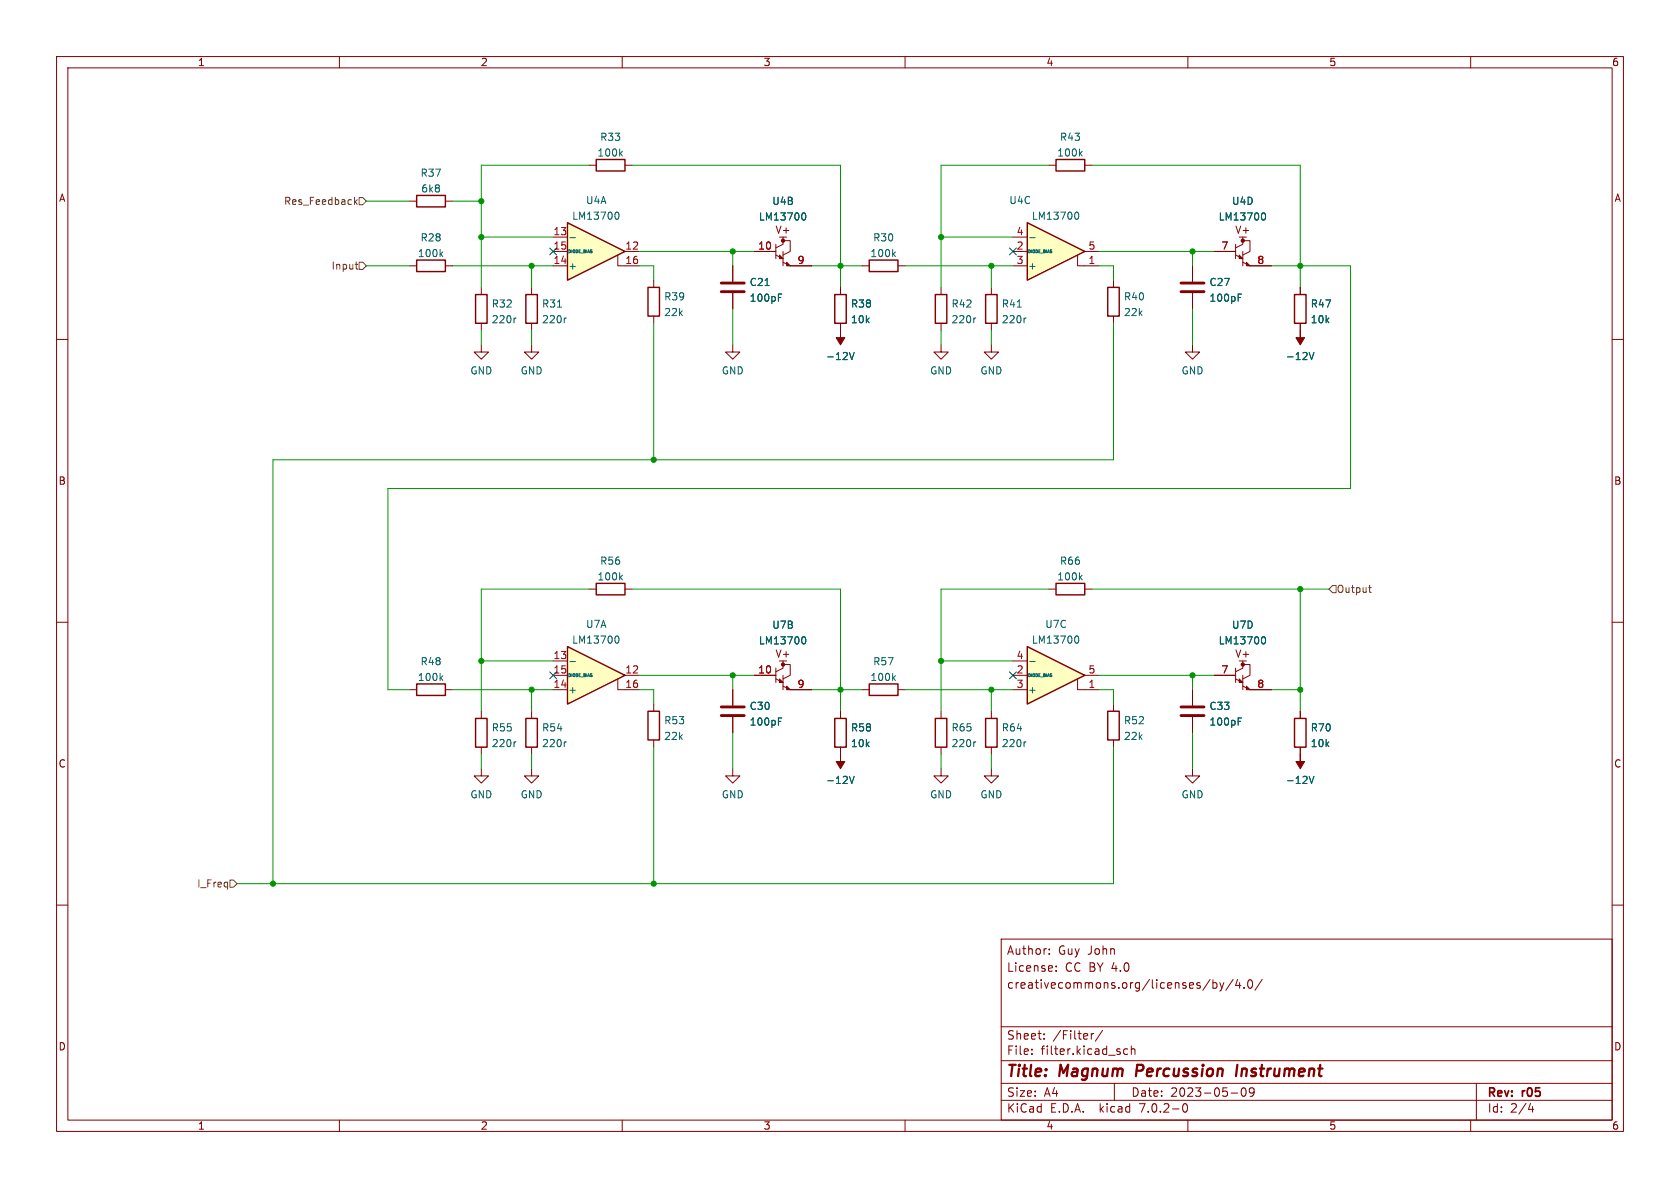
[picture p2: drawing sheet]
<svg xmlns="http://www.w3.org/2000/svg" width="297mm" height="210mm" viewBox="0 0 297 210" stroke-linecap="round" stroke-linejoin="round" font-family="sans-serif">
<g fill="none" stroke="#840000" stroke-width=".18">
<path d="M10 10h277v190h-277zM12 12h273v186h-273zM60 10v2M110 10v2M160 10v2M210 10v2M260 10v2M10 60h2M85.1 50.8v1.3M85.1 57.2v1.2M94 50.8v1.3M94 57.2v1.2"/>
<path d="M285 60h2M85.1 61v1.2h1.3l-1.3 1.3-1.3-1.3h1.3M94 61v1.2h1.2l-1.2 1.3-1.3-1.3h1.3M10 110h2M285 110h2M72.4 121.9h1.3M78.7 121.9h1.3M85.1 135.9v1.3h1.3l-1.3 1.2-1.3-1.2h1.3M85.1 125.7v1.3M85.1 132.1v1.3M94 135.9v1.3h1.2l-1.2 1.2-1.3-1.2h1.3M94 125.7v1.3"/>
<path d="M94 132.1v1.3M10 160h2M285 160h2M177 166h108v32h-108zM185.5 168.6v.1M185.5 167.8v.1M186.7 171.6v.1M186.7 170.8v.1M213.9 173.1l-1.3 2M214.4 173.2v1.5M214.4 173.8l.5-.1 .2 .3v.4l-.1 .2h-.6M215.6 173.7l.4 1"/>
<path d="M216 174.7l-.1 .4-.3 .1M216.4 173.7l-.4 1M218 173.1l-1.3 2M218.8 173.1l-.4 1.1h1M219.1 173.7v1M219.9 174.6v.1M220.7 173.3l.2-.1a.81 .81 0 0 1 .6 .6 .81 .81 0 0 1-.3 .8l-.1 .1a.81 .81 0 0 1-.4-1.4zM223.1 173.1l-1.2 2M60 198v2M110 198v2M160 198v2M177 194.5h108"/>
<path d="M177 191.5h108M177 187.5h108M177 181.5h108M182.4 186.3v.1M182.4 185.5v.1M184.6 183.6v.1M184.6 182.8v.1M192.9 182.7v1M193.4 182.7l-.3 .1-.2 .2M194.9 182.1l-1.3 2M197 191.5v3M199.4 185.5l-.5-.1-.3 .3v.4l.2 .2h.6"/>
<path d="M200 185.5l.2-.1 .4 .1v.9M200 184.9v1.5M209.2 195.2l.2-.1a.81 .81 0 0 1 .6 .6 .81 .81 0 0 1-.3 .8l-.1 .1a.81 .81 0 0 1-.4-1.4zM210 198v2M217.6 193.2h1.2M219.6 192.4l.2-.1a.81 .81 0 0 1 .6 .6 .81 .81 0 0 1-.3 .8l-.2 .1a.81 .81 0 0 1-.6-.6 .81 .81 0 0 1 .3-.8zM221.7 192.9l-.3 .3h-.4l-.1-.3 .1-.5 .4-.1 .2 .1a.99 .99 0 0 1-.3 1.4h-.3M260 198v2M261 191.5v6.5M270.2 196.1h.9M270.9 195.6v1"/>
</g>
<path d="M218.8 188.2l-.3 2" fill="none" stroke="#840000" stroke-width=".4"/>
<path d="M84.1 52.1h2v5.1h-2zM93 52.1h2v5.1h-2zM73.7 120.9h5v2h-5zM84.1 127h2v5.1h-2zM93 127h2v5.1h-2z" fill="none" stroke="#840000" stroke-width=".25"/>
<path d="M91.2 56.2l-.2 .1M100.1 56.2l-.2 .1M77.9 119.8l.4 .5M78.3 119.5l-.5 .4M91.2 131.1l-.2 .1M100.1 131.1l-.2 .1" fill="none" stroke="#006464" stroke-width=".18"/>
<path d="M100.3 39.4l10.2 5.1-10.2 5z" fill="#ffffc2"/>
<g fill="none" stroke="#840000" stroke-width=".18">
<path d="M72.4 35.6h1.3M78.7 35.6h1.3M104.1 29.2h1.3M110.5 29.2h1.3M185.4 29.2h1.3M191.8 29.2h1.2M72.4 47h1.3M78.7 47h1.3M97.8 44.5h2.5M97.8 41.9h2.5M97.8 47h2.5M109.2 45.1v1.9h3.8"/>
<path d="M110.5 44.5h2.5M115.6 49.5v1.3M115.6 55.9v1.3M129.5 47v2.8M129.5 51.8v2.8M133.3 44.5h3.9M137.2 45.1l1.2 .6M137.2 43.2v2.5M138.4 41.9v1.3l-1.2 .6M138.4 42.5h1.3v2l-1.3 .6M138.4 46.4l1.3 .6h3.8M138.4 44.5v2.5"/>
<path d="M148.6 50.8v1.3M148.6 57.2v1.2M129.5 61v1.2h1.3l-1.3 1.3-1.2-1.3h1.2M104.1 104.1h1.3M110.5 104.1h1.3M185.4 104.1h1.3M191.8 104.1h1.2M115.6 124.5v1.2M115.6 130.8v1.3M129.5 135.9v1.3h1.3l-1.3 1.2-1.2-1.2h1.2M129.5 121.9v2.8M129.5 126.7v2.8"/>
</g>
<path d="M73.7 34.5h5v2.1h-5zM100.3 39.4l10.2 5.1-10.2 5zM105.4 28.2h5.1v2h-5.1zM186.7 28.2h5.1v2h-5.1zM73.7 46h5v2h-5zM114.6 50.8h2v5.1h-2zM147.6 52.1h2v5.1h-2zM105.4 103.1h5.1v2.1h-5.1zM186.7 103.1h5.1v2.1h-5.1zM114.6 125.7h2v5.1h-2z" fill="none" stroke="#840000" stroke-width=".25"/>
<g fill="none" stroke="#006464" stroke-width=".18">
<path d="M109 37.5a.68 .68 0 0 1 .4 .6 .68 .68 0 0 1-.4 .7M109.7 27.1l.3 .5M110 26.7l-.4 .5M142 37.6a.68 .68 0 0 1 .5 .7 .68 .68 0 0 1-.5 .6M191 27.1l.3 .5M191.3 26.7l-.5 .5M77.9 44.9l.4 .5M78.3 44.5l-.5 .5M100.8 42h.9M137.6 52h.6M150.2 62.3l.4 1.3 .4-1.3M109.7 102l.3 .5"/>
<path d="M110 101.7l-.4 .5M191 102l.3 .5M191.3 101.7l-.5 .5M137.6 126.9h.6"/>
</g>
<path d="M127.5 50h4.1M127.5 51.6h4.1M127.5 125h4.1M127.5 126.5h4.1" fill="none" stroke="#840000" stroke-width=".51"/>
<g fill="#840000" stroke="#840000" stroke-width=".18">
<path d="M148.6 58.4v1.3h.8l-.8 1.3-.8-1.3h.8z"/>
<path d="M137.8 45.1l.6 .6h-.6z"/>
<path d="M139.1 46.4l.6 .6h-.6z"/>
</g>
<circle cx="138.4" cy="42.5" r=".25" fill="#840000" stroke="#840000" stroke-width=".25"/>
<path d="M100.3 114.3l10.2 5.1-10.2 5.1z" fill="#ffffc2"/>
<g fill="none" stroke="#840000" stroke-width=".18">
<path d="M152.4 47h1.3M158.7 47h1.3M175.3 50.8v1.3M175.3 57.2v1.2M210.8 47v2.8M210.8 51.8v2.8M214.6 44.5h3.8M218.4 45.1l1.3 .6M218.4 43.2v2.5M219.7 41.9v1.3l-1.3 .6M219.7 42.5h1.3v2l-1.3 .6M219.7 46.4l1.3 .6h3.8"/>
<path d="M219.7 44.5v2.5M229.9 50.8v1.3M229.9 57.2v1.2M166.4 61v1.2h1.2l-1.2 1.3-1.3-1.3h1.3M175.3 61v1.2h1.2l-1.2 1.3-1.3-1.3h1.3M97.8 119.4h2.5M97.8 116.8h2.5M110.5 119.4h2.5M97.8 121.9h2.5M109.2 120v1.9h3.8M148.6 125.7v1.3M148.6 132.1v1.3"/>
<path d="M166.4 135.9v1.3h1.2l-1.2 1.2-1.3-1.2h1.3M166.4 125.7v1.3M166.4 132.1v1.3M175.3 135.9v1.3h1.2l-1.2 1.2-1.3-1.2h1.3M175.3 125.7v1.3M175.3 132.1v1.3"/>
</g>
<path d="M153.7 46h5v2h-5zM174.2 52.1h2.1v5.1h-2.1zM228.9 52.1h2v5.1h-2zM100.3 114.3l10.2 5.1-10.2 5.1zM147.6 127h2v5.1h-2zM165.4 127h2v5.1h-2zM174.2 127h2.1v5.1h-2.1z" fill="none" stroke="#840000" stroke-width=".25"/>
<path d="M223.3 37.6a.68 .68 0 0 1 .4 .7 .68 .68 0 0 1-.4 .6M157.9 44.9l.4 .5M158.3 44.5l-.5 .5M181.4 56.2l-.2 .1M218.9 52h.6M231.4 62.3l.5 1.3 .4-1.3M100.8 116.9h.9M109 112.4a.68 .68 0 0 1 .4 .7 .68 .68 0 0 1-.4 .6M150.2 137.2l.4 1.3 .4-1.3M172.5 131.1l-.2 .1M181.4 131.1l-.2 .1" fill="none" stroke="#006464" stroke-width=".18"/>
<path d="M208.8 50h4.1M208.8 51.6h4.1" fill="none" stroke="#840000" stroke-width=".51"/>
<g fill="#840000" stroke="#840000" stroke-width=".18">
<path d="M229.9 58.4v1.3h.7l-.7 1.3-.8-1.3h.8z"/>
<path d="M148.6 133.4v1.2h.8l-.8 1.3-.8-1.3h.8z"/>
<path d="M219.1 45.1l.6 .6h-.6z"/>
<path d="M220.3 46.4l.7 .6h-.7z"/>
</g>
<circle cx="219.7" cy="42.5" r=".25" fill="#840000" stroke="#840000" stroke-width=".25"/>
<path d="M181.6 114.3l10.2 5.1-10.2 5.1z" fill="#ffffc2"/>
<g fill="none" stroke="#840000" stroke-width=".18">
<path d="M133.3 119.4h3.9M137.2 118.1v2.6M138.4 116.8v1.3l-1.2 .6M138.4 117.5h1.3v1.9l-1.3 .6M138.4 119.4v2.5M179.1 119.4h2.5M179.1 116.8h2.5M191.8 119.4h2.5M214.6 119.4h3.8M218.4 118.1v2.6M219.7 116.8v1.3l-1.3 .6M219.7 117.5h1.3v1.9l-1.3 .6"/>
<path d="M219.7 119.4v2.5M137.2 120l1.2 .7M138.4 121.3l1.3 .6h3.8M152.4 121.9h1.3M158.7 121.9h1.3M179.1 121.9h2.5M190.5 120v1.9h3.8M196.8 124.5v1.2M196.8 130.8v1.3M210.8 135.9v1.3h1.3l-1.3 1.2-1.3-1.2h1.3M210.8 121.9v2.8M210.8 126.7v2.8"/>
<path d="M218.4 120l1.3 .7M219.7 121.3l1.3 .6h3.8"/>
</g>
<path d="M181.6 114.3l10.2 5.1-10.2 5.1zM153.7 120.9h5v2h-5zM195.8 125.7h2.1v5.1h-2.1z" fill="none" stroke="#840000" stroke-width=".25"/>
<path d="M142 112.6a.68 .68 0 0 1 .5 .6 .68 .68 0 0 1-.5 .6M157.9 119.8l.4 .5M158.3 119.5l-.5 .4M182 116.9h1M190.3 112.4a.68 .68 0 0 1 .4 .7 .68 .68 0 0 1-.4 .6M223.3 112.6a.68 .68 0 0 1 .4 .6 .68 .68 0 0 1-.4 .6M218.9 126.9h.6M231.4 137.2l.5 1.3 .4-1.3" fill="none" stroke="#006464" stroke-width=".18"/>
<g fill="#840000" stroke="#840000" stroke-width=".25">
<circle cx="138.4" cy="117.5" r=".25"/>
<circle cx="219.7" cy="117.5" r=".25"/>
</g>
<g fill="#840000" stroke="#840000" stroke-width=".18">
<path d="M137.8 120l.6 .7h-.6z"/>
<path d="M139.1 121.3l.6 .6h-.6z"/>
<path d="M219.1 120l.6 .7h-.6z"/>
<path d="M220.3 121.3l.7 .6h-.7z"/>
<path d="M229.9 133.4v1.2h.7l-.7 1.3-.8-1.3h.8z"/>
</g>
<path d="M208.8 125h4.1M208.8 126.5h4.1" fill="none" stroke="#840000" stroke-width=".51"/>
<path d="M181.6 39.4l10.2 5.1-10.2 5z" fill="#ffffc2"/>
<g fill="none" stroke="#840000" stroke-width=".18">
<path d="M129.5 47v2.8M129.5 51.8v2.8M133.3 44.5h3.9M139.7 47h3.8M148.6 50.8v1.3M148.6 57.2v1.2M166.4 50.8v1.3M166.4 57.2v1.2M179.1 47h2.5M179.1 44.5h2.5M179.1 41.9h2.5M190.5 45.1v1.9h3.8"/>
<path d="M191.8 44.5h2.5M196.8 49.5v1.3M196.8 55.9v1.3M210.8 47v2.8M210.8 51.8v2.8M214.6 44.5h3.8M221 47h3.8M229.9 50.8v1.3M229.9 57.2v1.2M210.8 61v1.2h1.3l-1.3 1.3-1.3-1.3h1.3M133.3 119.4h3.9M214.6 119.4h3.8"/>
<path d="M129.5 121.9v2.8M129.5 126.7v2.8M139.7 121.9h3.8M148.6 125.7v1.3M148.6 132.1v1.3M210.8 121.9v2.8M210.8 126.7v2.8M221 121.9h3.8M229.9 125.7v1.3M229.9 132.1v1.3"/>
</g>
<path d="M181.6 39.4l10.2 5.1-10.2 5zM165.4 52.1h2v5.1h-2zM195.8 50.8h2.1v5.1h-2.1zM228.9 127h2v5.1h-2z" fill="none" stroke="#840000" stroke-width=".25"/>
<g fill="none" stroke="#006464" stroke-width=".18">
<path d="M142 37.6a.68 .68 0 0 1 .5 .7 .68 .68 0 0 1-.5 .6M190.3 37.5a.68 .68 0 0 1 .4 .6 .68 .68 0 0 1-.4 .7M223.3 37.6a.68 .68 0 0 1 .4 .7 .68 .68 0 0 1-.4 .6M137.6 52h.6M172.5 56.2l-.2 .1M182 42h1M218.9 52h.6M150.2 62.3l.4 1.3 .4-1.3M231.4 62.3l.5 1.3 .4-1.3M142 112.6a.68 .68 0 0 1 .5 .6 .68 .68 0 0 1-.5 .6M223.3 112.6a.68 .68 0 0 1 .4 .6 .68 .68 0 0 1-.4 .6M137.6 126.9h.6"/>
<path d="M150.2 137.2l.4 1.3 .4-1.3M218.9 126.9h.6M231.4 137.2l.5 1.3 .4-1.3"/>
</g>
<path d="M62.7 34.9v1.2M62.8 35.7l.4 .4M63.2 35.3l-.5 .5M63.5 34.9h.6l.7 .7-.7 .6h-.6zM62.8 46.7h.5M63 47.4l.3 .2M63.5 46.4h.6l.7 .6-.7 .6h-.6zM235.6 103.5h.6v1.3h-.6l-.7-.7zM241.9 103.9h.5M242.2 104.7h.2M40.6 155.6h.7l.6 .6-.6 .6h-.7z" fill="none" stroke="#725600" stroke-width=".18"/>
<g fill="none" stroke="#009600" stroke-width=".18">
<path d="M64.8 35.6h7.6M80 35.6h5.1M104.1 29.2h-19v21.6M111.8 29.2h36.8v21.6M185.4 29.2h-19v21.6M193 29.2h36.9v21.6M64.8 47h7.6M80 47h17.8M85.1 41.9h12.7M85.1 58.4v2.6M94 47v3.8M94 58.4v2.6"/>
<path d="M113 44.5h20.3M113 47h2.6v2.5M115.6 57.2v24.1M129.5 44.5v2.5M129.5 54.6v6.4M143.5 47h8.9M160 47h19.1M166.4 58.4v2.6M166.4 41.9h12.7M175.3 47v3.8M175.3 58.4v2.6M194.3 47h2.5v2.5"/>
<path d="M194.3 44.5h20.3M196.8 57.2v24.1h-148.5v74.9M210.8 44.5v2.5M210.8 54.6v6.4M224.8 47h14v39.4h-170.2v35.5h3.8M85.1 116.8h12.7M104.1 104.1h-19v21.6M111.8 104.1h36.8v21.6M113 119.4h20.3M129.5 119.4v2.5M166.4 116.8h12.7M185.4 104.1h-19v21.6"/>
<path d="M193 104.1h41.9M194.3 119.4h20.3M210.8 119.4v2.5M229.9 104.1v21.6M80 121.9h17.8M85.1 133.4v2.5M94 121.9v3.8M94 133.4v2.5M113 121.9h2.6v2.6M115.6 132.1v24.1M129.5 129.5v6.4M143.5 121.9h8.9"/>
<path d="M160 121.9h19.1M166.4 133.4v2.5M175.3 121.9v3.8M175.3 133.4v2.5M194.3 121.9h2.5v2.6M196.8 132.1v24.1h-154.9M210.8 129.5v6.4M224.8 121.9h5.1"/>
</g>
<path d="M97.2 43.8l1.2 1.3M98.4 43.8l-1.2 1.3M178.5 43.8l1.2 1.3M179.7 43.8l-1.2 1.3M97.2 118.8l1.2 1.2M98.4 118.8l-1.2 1.2M178.5 118.8l1.2 1.2M179.7 118.8l-1.2 1.2" fill="none" stroke="#000084" stroke-width=".18"/>
<g fill="#009600" stroke="#009600" stroke-width=".18">
<circle cx="175.3" cy="121.9" r=".46"/>
<circle cx="166.4" cy="116.8" r=".46"/>
<circle cx="94" cy="121.9" r=".46"/>
<circle cx="115.6" cy="156.2" r=".46"/>
<circle cx="48.3" cy="156.2" r=".46"/>
<circle cx="229.9" cy="104.1" r=".46"/>
<circle cx="210.8" cy="44.5" r=".46"/>
<circle cx="166.4" cy="41.9" r=".46"/>
<circle cx="175.3" cy="47" r=".46"/>
<circle cx="229.9" cy="47" r=".46"/>
<circle cx="229.9" cy="121.9" r=".46"/>
<circle cx="148.6" cy="121.9" r=".46"/>
<circle cx="129.5" cy="119.4" r=".46"/>
<circle cx="210.8" cy="119.4" r=".46"/>
<circle cx="94" cy="47" r=".46"/>
<circle cx="85.1" cy="41.9" r=".46"/>
<circle cx="85.1" cy="116.8" r=".46"/>
<circle cx="115.6" cy="81.3" r=".46"/>
<circle cx="85.1" cy="35.6" r=".46"/>
<circle cx="148.6" cy="47" r=".46"/>
<circle cx="129.5" cy="44.5" r=".46"/>
</g>
<g font-size="2.8" fill="#840000">
<text x="178" y="190.8">Title:</text>
<text x="187.4" y="190.8">Magnum</text>
<text x="201.5" y="190.8">Percussion</text>
<text x="219.8" y="190.8">Instrument</text>
</g>
<g font-size="2.1" fill="#840000">
<text x="178" y="171.9">License:</text>
<text x="178" y="168.9">Author:</text>
<text x="187.1" y="168.9">Guy John</text>
<text x="188.3" y="171.9">CC BY 4.0</text>
<text x="178" y="174.9">creativecommons.org/licenses/by/4.0/</text>
<text x="178" y="183.9">Sheet:</text>
<text x="186.2" y="183.9">/Filter/</text>
<text x="178" y="186.6">File:</text>
<text x="184" y="186.6">filter.kicad_sch</text>
<text x="178" y="196.8">KiCad</text>
<text x="178" y="194">Size:</text>
<text x="184.6" y="194">A4</text>
<text x="185.7" y="196.8">E.D.A.</text>
<text x="194.4" y="196.8">kicad</text>
<text x="200" y="194">Date:</text>
<text x="201.5" y="196.8">7.0.2-0</text>
<text x="206.9" y="194">2023-05-09</text>
<text x="263" y="194.2">Rev:</text>
<text x="263" y="196.8">Id:</text>
<text x="267" y="196.8">2/4</text>
<text x="269.2" y="194.2">r05</text>
</g>
<g font-size="1.8" fill="#840000">
<text x="35" y="11.8">1</text>
<text x="85" y="11.8">2</text>
<text x="135" y="11.8">3</text>
<text x="185" y="11.8">4</text>
<text x="235" y="11.8">5</text>
<text x="285" y="11.8">6</text>
<text x="10.4" y="35.8">A</text>
<text x="285.4" y="35.8">A</text>
<text x="137" y="41.5">V+</text>
<text x="218.3" y="41.5">V+</text>
<text x="10.3" y="85.8">B</text>
<text x="285.3" y="85.8">B</text>
<text x="137" y="116.4">V+</text>
<text x="218.3" y="116.4">V+</text>
<text x="10.3" y="135.8">C</text>
<text x="285.3" y="135.8">C</text>
<text x="10.3" y="185.8">D</text>
<text x="285.3" y="185.8">D</text>
<text x="35" y="199.8">1</text>
<text x="85" y="199.8">2</text>
<text x="135" y="199.8">3</text>
<text x="185" y="199.8">4</text>
<text x="235" y="199.8">5</text>
<text x="285" y="199.8">6</text>
</g>
<g font-size="1.8" fill="#006464">
<text x="105.6" y="27.8">100k</text>
<text x="106" y="25.1">R33</text>
<text x="186.8" y="27.8">100k</text>
<text x="187.3" y="25.1">R43</text>
<text x="74.3" y="31.4">R37</text>
<text x="74.4" y="34.2">6k8</text>
<text x="101.1" y="39">LM13700</text>
<text x="103.5" y="36.2">U4A</text>
<text x="134.1" y="39.1">LM13700</text>
<text x="136.5" y="36.4">U4B</text>
<text x="178.4" y="36.2">U4C</text>
<text x="182.4" y="39">LM13700</text>
<text x="215.4" y="39.1">LM13700</text>
<text x="217.7" y="36.4">U4D</text>
<text x="73.8" y="45.6">100k</text>
<text x="74.3" y="42.8">R28</text>
<text x="100.5" y="47.8">+</text>
<text x="153.8" y="45.6">100k</text>
<text x="154.3" y="42.8">R30</text>
<text x="181.7" y="47.8">+</text>
<text x="117.4" y="53.3">R39</text>
<text x="132.5" y="50.7">C21</text>
<text x="132.5" y="53.5">100pF</text>
<text x="198.6" y="53.3">R40</text>
<text x="213.7" y="50.7">C27</text>
<text x="213.7" y="53.5">100pF</text>
<text x="86.9" y="54.5">R32</text>
<text x="86.9" y="57.3">220r</text>
<text x="95.8" y="54.5">R31</text>
<text x="95.8" y="57.3">220r</text>
<text x="117.4" y="56">22k</text>
<text x="150.4" y="54.5">R38</text>
<text x="150.4" y="57.3">10k</text>
<text x="168.2" y="54.5">R42</text>
<text x="168.2" y="57.3">220r</text>
<text x="177" y="54.5">R41</text>
<text x="177" y="57.3">220r</text>
<text x="198.6" y="56">22k</text>
<text x="231.7" y="54.5">R47</text>
<text x="231.7" y="57.3">10k</text>
<text x="146" y="63.8">-12V</text>
<text x="227.3" y="63.8">-12V</text>
<text x="83.1" y="66.3">GND</text>
<text x="92" y="66.3">GND</text>
<text x="127.5" y="66.3">GND</text>
<text x="164.4" y="66.3">GND</text>
<text x="173.3" y="66.3">GND</text>
<text x="208.8" y="66.3">GND</text>
<text x="106" y="100">R56</text>
<text x="187.3" y="100">R66</text>
<text x="105.6" y="102.8">100k</text>
<text x="186.8" y="102.8">100k</text>
<text x="101.1" y="113.9">LM13700</text>
<text x="103.5" y="111.2">U7A</text>
<text x="136.5" y="111.3">U7B</text>
<text x="182.4" y="113.9">LM13700</text>
<text x="184.7" y="111.2">U7C</text>
<text x="217.7" y="111.3">U7D</text>
<text x="74.3" y="117.8">R48</text>
<text x="134.1" y="114.1">LM13700</text>
<text x="154.3" y="117.8">R57</text>
<text x="215.4" y="114.1">LM13700</text>
<text x="73.8" y="120.5">100k</text>
<text x="100.5" y="122.7">+</text>
<text x="132.5" y="125.6">C30</text>
<text x="153.8" y="120.5">100k</text>
<text x="181.7" y="122.7">+</text>
<text x="213.7" y="125.6">C33</text>
<text x="86.9" y="129.5">R55</text>
<text x="95.8" y="129.5">R54</text>
<text x="117.4" y="128.2">R53</text>
<text x="117.4" y="131">22k</text>
<text x="132.5" y="128.4">100pF</text>
<text x="150.4" y="129.5">R58</text>
<text x="168.2" y="129.5">R65</text>
<text x="177" y="129.5">R64</text>
<text x="198.6" y="128.2">R52</text>
<text x="198.6" y="131">22k</text>
<text x="213.7" y="128.4">100pF</text>
<text x="231.7" y="129.5">R70</text>
<text x="86.9" y="132.2">220r</text>
<text x="95.8" y="132.2">220r</text>
<text x="150.4" y="132.2">10k</text>
<text x="168.2" y="132.2">220r</text>
<text x="177" y="132.2">220r</text>
<text x="231.7" y="132.2">10k</text>
<text x="83.1" y="141.3">GND</text>
<text x="92" y="141.3">GND</text>
<text x="127.5" y="141.3">GND</text>
<text x="146" y="138.7">-12V</text>
<text x="164.4" y="141.3">GND</text>
<text x="173.3" y="141.3">GND</text>
<text x="208.8" y="141.3">GND</text>
<text x="227.3" y="138.7">-12V</text>
</g>
<g font-size="1.8" fill="#725600">
<text x="50.1" y="36.4">Res_Feedback</text>
<text x="58.5" y="47.8">Input</text>
<text x="236.3" y="105">Output</text>
<text x="34.7" y="157">I_Freq</text>
</g>
<g font-size="1.8" fill="#a90000">
<text x="97.8" y="41.7">13</text>
<text x="179.7" y="41.7">4</text>
<text x="97.8" y="46.7">14</text>
<text x="97.8" y="44.2">15</text>
<text x="110.5" y="44.2">12</text>
<text x="110.5" y="46.7">16</text>
<text x="134" y="44.2">10</text>
<text x="140.9" y="46.7">9</text>
<text x="179.7" y="44.2">2</text>
<text x="179.7" y="46.7">3</text>
<text x="192.4" y="46.7">1</text>
<text x="192.4" y="44.2">5</text>
<text x="215.9" y="44.2">7</text>
<text x="222.2" y="46.7">8</text>
<text x="97.8" y="116.6">13</text>
<text x="97.8" y="119.1">15</text>
<text x="110.5" y="119.1">12</text>
<text x="134" y="119.1">10</text>
<text x="179.7" y="119.1">2</text>
<text x="179.7" y="116.6">4</text>
<text x="192.4" y="119.1">5</text>
<text x="215.9" y="119.1">7</text>
<text x="97.8" y="121.7">14</text>
<text x="110.5" y="121.7">16</text>
<text x="140.9" y="121.7">9</text>
<text x="179.7" y="121.7">3</text>
<text x="192.4" y="121.7">1</text>
<text x="222.2" y="121.7">8</text>
</g>
<g font-size=".7" fill="#006464">
<text x="100.5" y="44.8">DIODE_BIAS</text>
<text x="181.7" y="44.8">DIODE_BIAS</text>
<text x="100.5" y="119.8">DIODE_BIAS</text>
<text x="181.7" y="119.8">DIODE_BIAS</text>
</g>
</svg>
